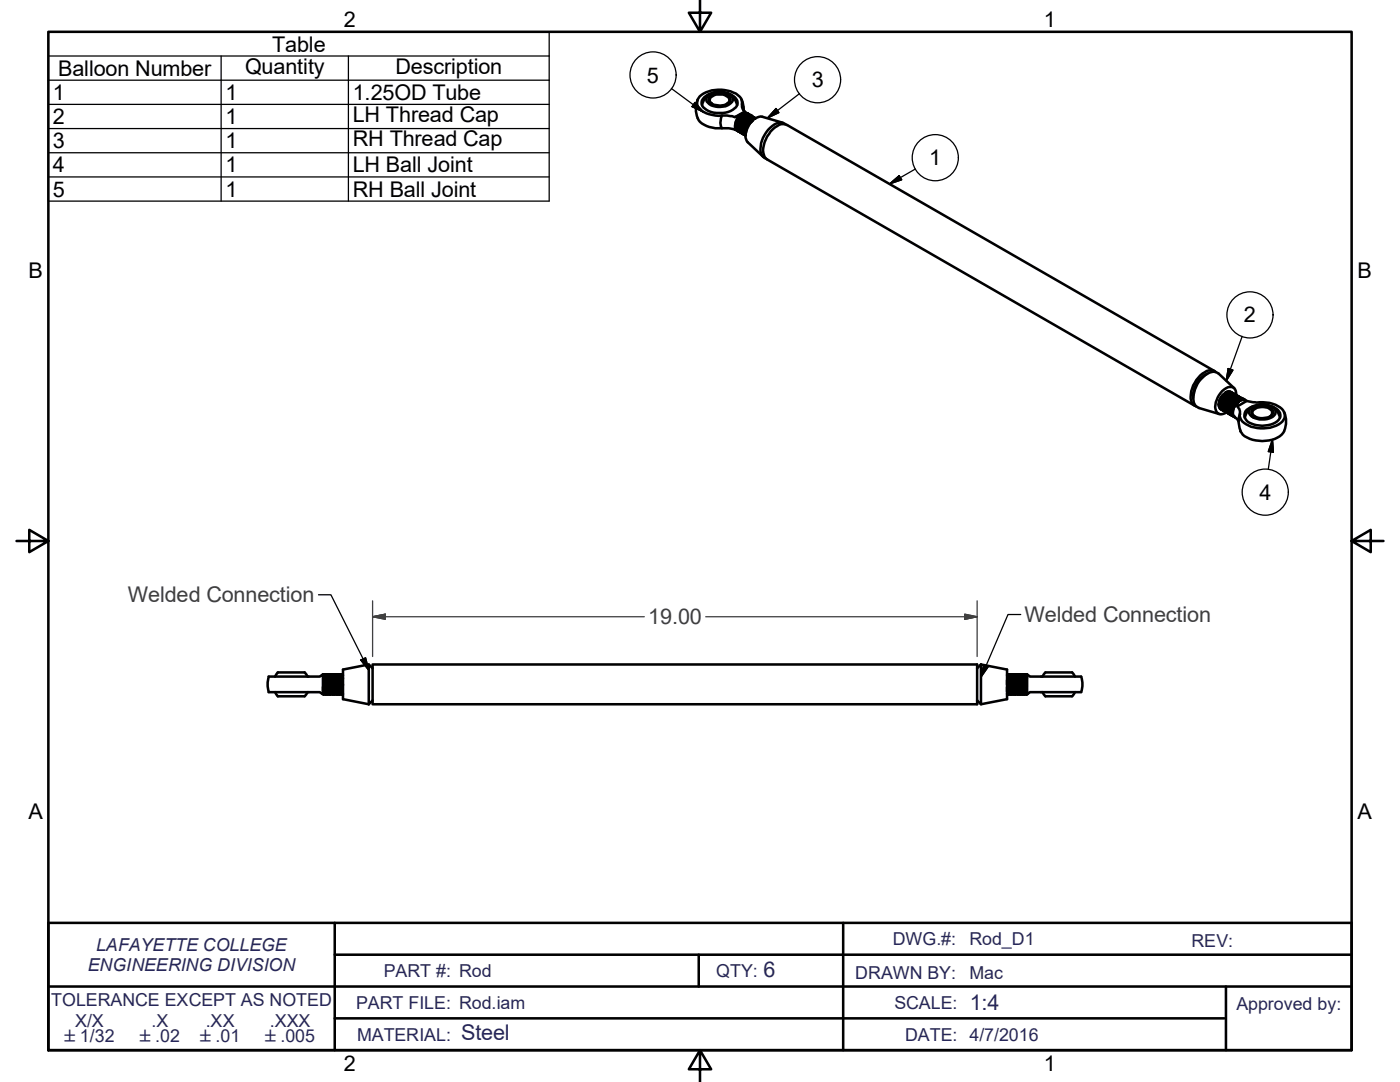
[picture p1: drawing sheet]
<svg xmlns="http://www.w3.org/2000/svg" width="279mm" height="216mm" viewBox="0 0 279 216" stroke-linecap="round" stroke-linejoin="round" font-family="sans-serif">
<!-- layer: Visible Edges(ANSI) -->
<g fill="none" stroke="#000" stroke-width=".51">
<path d="M141.2 19.1a3.8 3.8 0 0 1 4.8 .1 1.06 1.06 0 0 1-.5 1.6 3.7 3.7 0 0 1-4.5-.5 1.15 1.15 0 0 1 .2-1.2zM141.5 18.8a3.6 3.6 0 0 0-1.4 2.2M141.7 19.2a3 3 0 0 1 4 .2 .95 .95 0 0 1-.7 1.4 2.87 2.87 0 0 1-3.6-.8l.1-.5zM141.7 18.7a1.79 1.79 0 0 0-1.4 2.7 5.2 5.2 0 0 0 6.6 0 1.59 1.59 0 0 0-.9-2.5l-.5-.2M145.7 18.8a3.6 3.6 0 0 1 1.4 2.2M142.1 20.7a.79 .79 0 0 1-.5-.8 .79 .79 0 0 1 .6-.7 2.35 2.35 0 0 1 3.3 .6 .81 .81 0 0 1-.4 .9M156.3 24.5l-4.2-1.2a2.85 2.85 0 0 0-2.7 1.8 2.81 2.81 0 0 0-.2 3.3l3.1 2.9M156.8 24.8a2.32 2.32 0 0 0-3.1 .7 5.6 5.6 0 0 0-1.8 5.1 1.63 1.63 0 0 0 .9 1M240.9 74.5a5.2 5.2 0 0 0-2.8 4.9M242.4 74l-85.3-49a2.09 2.09 0 0 0-2.4 .4 6.3 6.3 0 0 0-2.4 5.1 1.64 1.64 0 0 0 .8 1.3l85.3 49.2M242.6 74.2a2.15 2.15 0 0 0-2.6 .3 5.7 5.7 0 0 0-2.3 5.5 1.55 1.55 0 0 0 1 1.1M245.4 78.2l-.8 .1"/>
<path d="M245.7 78.2a1.05 1.05 0 0 0-1.4 .4 2.34 2.34 0 0 0-.8 3l.3 .1M246.3 77.5l-3.1-3a2.32 2.32 0 0 0-3.1 .7 5.6 5.6 0 0 0-1.8 5.1 1.46 1.46 0 0 0 1 1.1l4 1.2M246.8 78.9l-.1-.5a1.2 1.2 0 0 0-.7-1.1 1.2 1.2 0 0 0-1.3 .2 4.5 4.5 0 0 0-2.1 4.1 1.24 1.24 0 0 0 .8 1 1.24 1.24 0 0 0 1.3-.3M249.4 81.7a3.5 3.5 0 0 1 5 0 1.11 1.11 0 0 1-.7 1.6 3.5 3.5 0 0 1-4.4-.8l-.1-.3zM249.9 81.2a3.6 3.6 0 0 0-1.5 2.2M250 81.6a3.4 3.4 0 0 1 3.7-.1 .96 .96 0 0 1 .4 1 .96 .96 0 0 1-.8 .7 3.1 3.1 0 0 1-3.4-.6 .79 .79 0 0 1 .1-1zM250.1 81.1l-.5 .2a1.66 1.66 0 0 0-1.3 1.7 1.66 1.66 0 0 0 1.4 1.5 5.4 5.4 0 0 0 5.5-.7 1.58 1.58 0 0 0-.9-2.5l-.5-.2M250.4 83.1a.84 .84 0 0 1-.5-.8 .84 .84 0 0 1 .7-.8 2.9 2.9 0 0 1 3.2 .4l.1 .3a.95 .95 0 0 1-.5 .9M251.5 80.3a5.7 5.7 0 0 1 4.6 1.6 1.85 1.85 0 0 1-1 2.8 6.7 6.7 0 0 1-7.2-.6 1.89 1.89 0 0 1-.4-1.5M254 81.2a3.6 3.6 0 0 1 1.4 2.2M53.6 135h10.2l.7-.4v4l-.7-.5h-10.2M53.7 135l-.3 1.6 .3 1.5"/>
<path d="M54.9 138.1l.6 .8M55.4 134.2h5.4M55.4 138.9h5.4M55.5 134.2l-.6 .8M60.8 134.2l.6 .8M61.4 138.1l-.6 .8M64.5 134.6l.1 .2M64.6 134.8l-.1 3M64.6 138.6h.1M64.6 134.8h.1M64.6 134.8l-.1 3.4 .1 .4M64.8 134.6l-.2 4"/>
<path d="M64.8 134.6h.1M64.8 138.3h.1M64.8 134.6l-.2 .2M64.8 138.3l-.2 .3M64.8 138.3l.2 .3M64.8 134.6l.2 .2M65 134.8l-.2 3.5M65.1 134.6l-.1 4M65.1 134.6h.1M65.1 138.3h.1M65.1 134.6l-.1 .2M65.1 138.3l-.1 .3"/>
<path d="M65.2 134.6l-.2 4M65.2 138.3l.1 .3M65.2 134.6l.1 .2M65.3 134.8l-.2 3.5M65.3 138.6h.1M65.3 134.8h.1M65.3 134.8l-.1 3.5M65.5 134.6l-.2 4M65.5 134.6h.1M65.5 138.3h.1M65.5 134.6l-.2 .2M65.5 138.3l-.2 .3"/>
<path d="M65.5 138.3l.2 .3M65.5 134.6l.2 .2M65.7 134.8l-.2 3.5M65.8 134.6l-.1 .2M65.8 134.6l-.1 4M65.8 138.3l.2 .3M65.8 138.3l-.1 .3M65.8 134.6l.2 .2M66 134.8l-.2 3.5M66 138.6h.1M66 134.8h.1M66.2 134.6l-.2 4"/>
<path d="M66.2 134.6h.1M66.2 138.3h.1M66.2 134.6l-.2 .2M66.2 138.3l-.2 .3M66.2 138.3l.2 .3M66.2 134.6l.2 .2M66.4 134.8l-.2 3.5M66.4 138.6h.1M66.4 134.8h.1M66.5 134.6l-.1 4M66.5 138.3l.2 .3M66.5 134.6l-.1 .2"/>
<path d="M66.5 138.3l-.1 .3M66.5 134.6l.2 .2M66.7 134.8l-.2 3.5M66.7 138.6h.1M66.7 134.8h.1M66.9 134.6l-.2 4M66.9 134.6h.1M66.9 138.3h.1M66.9 134.6l-.2 .2M66.9 138.3l-.2 .3M66.9 138.3l.2 .3M66.9 134.6l.2 .2"/>
<path d="M67.1 134.8l-.2 3.5M67.1 138.6h.1M67.1 134.8h.1M67.2 134.6l-.1 4M67.2 134.6l-.1 .2M67.2 138.3l-.1 .3M67.2 134.6l.2 .2M67.4 134.8l-.2 3.5M67.6 134.6l-.2 4-.2-.3M67.6 134.6h.1M67.6 138.3h.1M67.6 134.6l-.2 .2"/>
<path d="M67.6 134.6l-.2 4 .2-.3M67.6 138.3l.2 .3M67.6 134.6l.2 .2M67.8 134.8l-.2 3.5M67.8 138.6h.1M67.8 134.8h.1M67.9 134.6l-.1 4M67.9 134.6h.1M67.9 138.3h.1M67.9 134.6l-.1 .2M67.9 138.3l-.1 .3M68 134.6l-.2 4"/>
<path d="M68 138.3l.1 .3M68 134.6l.1 .2M68.1 134.8l-.1 3.5M68.1 134.8l-.2 3.5M68.3 134.6l-.2 4M68.3 134.6h.1M68.3 138.3h.1M68.3 134.6l-.2 .2M68.3 138.3l-.2 .3M68.3 138.3l.2 .2M68.3 134.6l.2 .1M68.5 136.6l-.2 1.7"/>
<path d="M68.5 135.3l-.2 3M73.6 132.6v7.9M74.4 132.6h120.6v7.9h-120.6zM74.4 133.3l-.8-.7-5.1 1v5.9l5.1 1M74.4 139.8l-.8 .7M195.8 132.6l5.2 1v5.9l-5.2 1-.8-.7M195.8 132.6v7.9M195.8 132.6l-.8 .7M201 134.6v2M201 134.6h.1M201 138.3v.2M201 138.3h.1"/>
<path d="M201 134.6v.1M201.1 134.6l-.1 3.4M201.1 134.6l.1 .2M201.1 138.3l.1 .3M201.2 134.8l-.2 3.5M201.2 138.6h.1M201.2 134.8h.1M201.3 134.8l-.2 3.5M201.4 134.6l-.2 4M201.4 134.6h.1M201.4 138.3l-.1 .3M201.4 138.3h.1"/>
<path d="M201.4 134.6l-.1 .2M201.5 134.6l-.2 4M201.5 134.6l.1 .2M201.5 138.3l.1 .3M201.6 134.8l.1-.2-.1 4M201.6 134.8l-.2 3.5M201.6 134.8l-.1 3.5M201.8 138.3l-.2 .3M201.8 138.3l.1 .3M201.9 134.8l-.1-.2-.2 4M201.9 134.8l-.1 3.5M201.9 138.6h.1"/>
<path d="M201.9 134.8h.1M202 134.8l-.2 3.5M202.1 134.6l-.2 4M202.1 134.6h.1M202.1 138.3l-.1 .3M202.1 138.3h.1M202.1 134.6l-.1 .2M202.2 134.6l-.2 4M202.2 134.6l.1 .2M202.2 138.3l.1 .3M202.3 134.8l-.2 3.5M202.3 134.8l-.1 3.5"/>
<path d="M202.3 138.6h.1M202.3 134.8h.1M202.5 134.6l-.2 4M202.5 134.6l-.1 4M202.5 134.6l.1 .2M202.5 138.3l-.1 .3M202.5 134.6l-.2 .2M202.5 138.3l.1 .3M202.6 134.8l-.1 3.5M202.6 138.6h.1M202.6 134.8h.1M202.7 134.8l-.2 3.5"/>
<path d="M202.8 134.6l-.2 4M202.8 134.6h.1M202.8 138.3l-.1 .3M202.8 138.3h.1M202.8 134.6l-.1 .2M202.9 134.6l-.2 4M202.9 134.6l.1 .2M202.9 138.3l.1 .3M203 134.8l-.2 3.5M203 138.6h.1M203 134.8h.1M203.1 134.8l-.2 3.5"/>
<path d="M203.2 134.6l-.2 4M203.2 134.6l-.1 4M203.2 134.6l.2 .2M203.2 138.3l-.1 .3M203.2 134.6l-.1 .2M203.4 134.8l-.2 3.5M203.5 134.6l-.1 4-.2-.3M203.5 134.6h.1M203.5 138.3h.1M203.5 134.6l-.1 .2M203.6 134.6l-.2 4 .1-.3M203.6 134.6l.1 .2"/>
<path d="M203.6 138.3l.1 .3M203.7 134.8l-.2 3.5M203.7 138.6h.1M203.7 134.8h.1M203.8 134.8l-.2 3.5M203.9 134.6l-.2 4M203.9 134.6h.1M203.9 138.3l-.1 .3M203.9 138.3h.1M203.9 134.6l-.1 .2M204 134.6l-.2 4M204 134.6l.1 .2"/>
<path d="M204 138.3l.1 .3M204.1 134.8l-.2 3.5M204.1 134.8l-.1 3.5M204.2 134.6l-.1 4M204.2 134.6h.1M204.2 138.3l-.1 .3M204.2 138.3h.1M204.2 134.6l-.1 .2M204.3 134.6l-.2 4M204.3 134.6l.1 .2M204.3 138.3l.1 .3M204.4 134.8l-.2 3.5"/>
<path d="M204.4 138.6h.1M204.4 134.8h.1M204.5 134.8l-.2 3.5M204.6 134.6l-.2 4M204.6 134.6h.1M204.6 138.3l-.1 .3M204.6 138.3h.1M204.6 134.6l-.1 .2M204.7 134.6l-.2 4M204.7 134.6l.1 .2M204.7 138.3l.1 .3M204.8 134.8l-.2 3.5"/>
<path d="M204.8 134.8l-.1 3.5M204.9 134.6l-.1 .2M205 134.6l.5 .4h10.3l.2 1.6-.2 1.5h-10.3l-.5 .5v-3.4l-.2 3.4zM205 138.3l-.2 .3M208.1 138.1l.5 .8M208.6 134.2l-.5 .8M208.7 134.2h5.2M208.7 138.9h5.2M214 134.2l.5 .8M214.5 138.1l-.5 .8"/>
</g>
<g fill="#000">
<circle cx="243.2" cy="80.7" r=".25"/>
<circle cx="64.5" cy="134.6" r=".25"/>
<circle cx="65" cy="134.8" r=".25"/>
<circle cx="65" cy="138.6" r=".25"/>
<circle cx="65.7" cy="134.8" r=".25"/>
<circle cx="65.7" cy="138.6" r=".25"/>
<circle cx="65.8" cy="138.3" r=".25"/>
<circle cx="65.8" cy="134.6" r=".25"/>
<circle cx="66.5" cy="134.6" r=".25"/>
<circle cx="66.5" cy="138.3" r=".25"/>
<circle cx="67.2" cy="138.3" r=".25"/>
<circle cx="67.2" cy="134.6" r=".25"/>
<circle cx="67.4" cy="134.8" r=".25"/>
<circle cx="67.4" cy="138.6" r=".25"/>
<circle cx="68.1" cy="138.6" r=".25"/>
<circle cx="68.1" cy="134.8" r=".25"/>
<circle cx="201.6" cy="138.6" r=".25"/>
<circle cx="201.6" cy="134.8" r=".25"/>
<circle cx="201.8" cy="138.3" r=".25"/>
<circle cx="201.8" cy="134.6" r=".25"/>
<circle cx="202.5" cy="134.6" r=".25"/>
<circle cx="202.5" cy="138.3" r=".25"/>
<circle cx="203.2" cy="134.6" r=".25"/>
<circle cx="203.2" cy="138.3" r=".25"/>
<circle cx="203.4" cy="134.8" r=".25"/>
<circle cx="203.4" cy="138.6" r=".25"/>
<circle cx="204.1" cy="138.6" r=".25"/>
<circle cx="204.1" cy="134.8" r=".25"/>
<circle cx="204.8" cy="134.8" r=".25"/>
<circle cx="204.8" cy="138.6" r=".25"/>
</g>
<!-- layer: Visible Tangent Edges(ANSI) -->
<g fill="none" stroke="#000" stroke-width=".51">
<path d="M139.3 19.9a4.2 4.2 0 0 0 .8 4.7l1.4 .7 1.2 .3h1.4l-.3-1.1 .3-1.4a4.9 4.9 0 0 1-4.9-2 2.27 2.27 0 0 1 1.7-2.7 6.9 6.9 0 0 1 6.4 .6 1.69 1.69 0 0 1 .8 1.8l.2 .6v.4M148 19.9l.3 .7 .1 1.2M144.1 25.6h1.3l1.7 .4M144.1 23.1l1.7 .1a2.37 2.37 0 0 0 2.3-.5 2.52 2.52 0 0 0-1.2 3.3l.3 .1M147.7 23.4l-.8 1.2M148 23.5l-.8 1.3M148.1 20.8a2.1 2.1 0 0 0 .5 1.6l-.5 .3 .6-.2 .4 .1-.5-.4-.3-.4M148.2 23.6l-.8 1.3M148.5 23.7l-.5 .7-.3 .6M148.6 22.3l-1.9 1.1M148.7 23.9l-.5 .6-.2 .7M148.8 27h-.1a1.67 1.67 0 0 1 .1-2.2 1.78 1.78 0 0 1 1.9-1.2 2.08 2.08 0 0 0-2.1 1.6l-.2 1a.74 .74 0 0 0 .4 .9"/>
<path d="M148.9 24.1l-.4 .5-.3 .7M149.2 24.2l-.5 .6-.2 .7M149.2 22.7a1.57 1.57 0 0 0-2.1 1.1l-.3 .9 .1 .7M149.4 22.8a1.88 1.88 0 0 0-2.3 1.4l-.3 1 .1 .6 .4 .4M149.4 24.3l-.7 1.3M149.5 22.9a1.43 1.43 0 0 0-1.9 .7 1.92 1.92 0 0 0-.4 2.5l.2 .1M149.6 22.9a1.48 1.48 0 0 0-1.8 .8 2.08 2.08 0 0 0-.4 2.6h.1M149.7 24.5l-.7 .9v.4M149.7 23a1.51 1.51 0 0 0-1.9 .7l-.2 .4a1.55 1.55 0 0 0 0 2.3M149.9 23.1a1.48 1.48 0 0 0-1.9 .7 2.08 2.08 0 0 0-.3 2.6h.1M150 23.1a1.71 1.71 0 0 0-2.2 1.1l-.4 1.1a.93 .93 0 0 0 .5 1.2M150.1 24.1a3.4 3.4 0 0 0-1.3 2.4"/>
<path d="M150.1 23.2a1.48 1.48 0 0 0-1.8 .8 1.76 1.76 0 0 0-.3 2.6M150.2 23.3a1.16 1.16 0 0 0-1.6 .4 2.29 2.29 0 0 0-.7 2.8l.2 .1M150.2 24.1a2.85 2.85 0 0 0-1.4 2.5M150.4 23.4a1.48 1.48 0 0 0-1.9 .7 2.06 2.06 0 0 0-.3 2.6h.1M150.4 23.4a1.44 1.44 0 0 0-1.9 .7 2.15 2.15 0 0 0-.4 2.6l.3 .1M150.6 23.7a2.65 2.65 0 0 0-1.8 3.3M150.6 23.5a1.48 1.48 0 0 0-1.8 .8 2.22 2.22 0 0 0-.5 2.4l.2 .2M150.7 23.6a1.3 1.3 0 0 0-1.7 .4 2.27 2.27 0 0 0-.6 2.8l.2 .1M150.7 23.7a2.62 2.62 0 0 0-1.9 3.3M244.1 78.9l-.8 1.2M244.3 79l-.5 .6-.2 .7M244.5 79.1l-.4 .6-.3 .7"/>
<path d="M244.8 79.2l-.7 1.3M245 79.4l-.4 .6-.3 .7M245.3 79.6l-.4 .5-.3 .7M245.6 79.7l-.5 .6-.2 .7M245.7 78.3a1.44 1.44 0 0 0-1.7 .7l-.5 .7-.3 1M245.8 79.8l-.7 1.3M245.9 78.4a1.71 1.71 0 0 0-2.3 1.2l-.3 1.1a.93 .93 0 0 0 .3 1M246 78.4a1.48 1.48 0 0 0-1.8 .8 2.08 2.08 0 0 0-.4 2.6h.1M246.1 78.5a1.27 1.27 0 0 0-1.6 .4 2.19 2.19 0 0 0-.7 2.8l.2 .2M246.3 78.5a1.45 1.45 0 0 0-1.9 .9l-.2 .3a1.57 1.57 0 0 0 0 2.2M246.3 78.6a1.67 1.67 0 0 0-2.1 1.1 1.61 1.61 0 0 0 0 2.3M246.5 78.7a1.48 1.48 0 0 0-1.8 .8 1.76 1.76 0 0 0-.3 2.6"/>
<path d="M246.6 78.8a1.63 1.63 0 0 0-2.2 1l-.3 .8-.1 .7a.75 .75 0 0 0 .5 .8M246.8 78.9a1.91 1.91 0 0 0-2.3 1.4l-.3 1.3 .5 .6M246.8 78.9a1.43 1.43 0 0 0-1.9 .7 2.15 2.15 0 0 0-.4 2.6l.2 .1M247 79a1.89 1.89 0 0 0-2.3 1.5l-.2 .7v.6l.4 .6M247.1 79.1a1.87 1.87 0 0 0-2.4 1.4l-.1 .3a1.23 1.23 0 0 0 .4 1.6M247.3 79.1a1.5 1.5 0 0 0-1.9 .8 2.11 2.11 0 0 0-.5 2.5l.2 .1M247.3 79.2a1.63 1.63 0 0 0-2.1 1.1l-.3 .7a1.12 1.12 0 0 0 .3 1.5M247.5 79.3a1.88 1.88 0 0 0-2.3 1.4 1.48 1.48 0 0 0 .2 2M247.5 79.9a2.66 2.66 0 0 0-1.4 3.1l.3 .2M247.6 79.4a1.43 1.43 0 0 0-1.9 .7 2.15 2.15 0 0 0-.4 2.5l.2 .1M247.7 79.4a1.86 1.86 0 0 0-2.2 1.5l-.3 .6v.7l.4 .6M247.8 79.5a1.43 1.43 0 0 0-1.9 .7 2.15 2.15 0 0 0-.3 2.5l.1 .2"/>
<path d="M248 79.6a1.86 1.86 0 0 0-2.3 1.4l-.2 1a.77 .77 0 0 0 .4 .9M248.1 79.6a1.71 1.71 0 0 0-2.2 1.1l-.3 .7-.1 .8a.82 .82 0 0 0 .5 .8M248.2 79.7a1.7 1.7 0 0 0-2 1.1 1.67 1.67 0 0 0-.1 2.3M248.3 79.8a1.71 1.71 0 0 0-2.1 1l-.2 .4a1.57 1.57 0 0 0 .1 1.9h.2M248.7 79.9l-.5-.1-.7 .1a3.8 3.8 0 0 1 2.2 .3l1.8 .1M246.1 80l-.8 1.3M246.3 80.1l-.7 1.3M246.4 81l.5-.7 .6-.4a.99 .99 0 0 0-.2 1.7l.2 1-.3 1.2M246.4 81l-.3 .7v.7a.77 .77 0 0 0 .3 .8M246.4 81a1.64 1.64 0 0 0 0 2.2M246.4 83.2l.6 .5 .1 .4M246.6 80.3l-.8 1.2"/>
<path d="M246.8 80.4l-.7 1.3M247.2 83.8l.1 1.3 .3 .9M247.5 86a5.1 5.1 0 0 0 5.1 1.9 4.3 4.3 0 0 0 3.7-1.9M248.8 80l-1.8 1.1M256.3 82.2a4.7 4.7 0 0 1 0 3.8"/>
</g>
<g fill="#000">
<circle cx="147.3" cy="26.2" r=".25"/>
<circle cx="149.1" cy="22.6" r=".25"/>
<circle cx="149.6" cy="22.9" r=".25"/>
<circle cx="149.9" cy="23.1" r=".25"/>
<circle cx="247.7" cy="79.4" r=".25"/>
<circle cx="248" cy="79.6" r=".25"/>
<circle cx="248.2" cy="79.7" r=".25"/>
<circle cx="244.9" cy="82.4" r=".25"/>
<circle cx="245.1" cy="82.5" r=".25"/>
<circle cx="245.6" cy="82.8" r=".25"/>
<circle cx="245.9" cy="82.9" r=".25"/>
<circle cx="246.1" cy="83.1" r=".25"/>
</g>
<!-- layer: Border_0 -->
<path d="M9.7 6.3h260v203.2h-260zM139.7 0v6.3l-2.2-3.8h4.4l-2.2 3.8M3.3 107.9h6.4l-3.9-2.2v4.5l3.9-2.3M269.7 107.9l3.9 2.3v-4.5l-3.9 2.2h6.4M139.7 209.5l2.2 3.9h-4.4l2.2-3.9v6.4" fill="none" stroke="#000" stroke-width=".51"/>
<!-- layer: Sketch Geometry(ANSI) -->
<path d="M9.7 196.8h260M9.7 184.1h260v25.4h-260zM66.8 190.5h202.9M66.8 184.1v25.4M139.4 190.5v6.3M168.3 184.1v25.4M244.7 196.8v12.7M66.8 203.2h177.5" fill="none" stroke="#000" stroke-width=".51"/>
<!-- layer: Dimensions(ANSI) -->
<path d="M74.4 119.9v11.1M195 119.9v11.1M74.4 123.1l2.5-.5v1zM74.4 123.1h54.2M140.8 123.1h54.2M192.5 122.6l2.5 .5-2.5 .5z" fill="none" stroke="#3f3f3f" stroke-width=".25"/>
<g fill="#3f3f3f" stroke="#3f3f3f" stroke-width=".25">
<path d="M74.4 123.1l2.5-.5z"/>
<path d="M74.4 123.1l2.5-.5v1z"/>
<path d="M192.5 123.6l2.5-.5z"/>
<path d="M192.5 122.6l2.5 .5-2.5 .5z"/>
</g>
<!-- layer: Symbols(ANSI) -->
<g fill="none" stroke="#000" stroke-width=".25">
<path d="M9.7 11.2v-4.9h99.9v4.9M9.7 16h99.9M44.1 11.2v28.9M69.5 11.2v28.9M109.6 11.2h-99.9v4.8M109.6 11.2v28.9h-99.9v-24.1M134 17.7l6.4 4.7M159.6 18.7l-6.4 4.9M9.7 20.8h99.9M9.7 25.7h99.9M9.7 30.5h99.9M9.7 35.3h99.9"/>
<path d="M138.7 20.4l1.7 2-2.3-1.1zM154.9 21.7l.5 .8-2.2 1.1zM177.5 36.7l2-1.6 .5 .8zM182.7 33.7l-5.2 3M245.1 73.5l1 .4-1.4 2.1zM247.9 67.1l-3.2 8.9M253.9 87.7l.2 2.5-1-.1zM253.9 87.7l-.8 6M63.6 118.7h2.4l7.6 15M72 131.7l1-.4 .6 2.4zM196.3 132.7l.9 .3-1.4 2.1zM203.7 122.6h-2.5l-5.4 12.5"/>
<circle cx="130.3" cy="15" r="4.6"/>
<circle cx="163.2" cy="15.9" r="4.6"/>
<circle cx="186.7" cy="31.5" r="4.6"/>
<circle cx="249.5" cy="62.8" r="4.6"/>
<circle cx="252.5" cy="98.2" r="4.6"/>
</g>
<g fill="#000" stroke="#000" stroke-width=".25">
<path d="M138.1 21.3l2.3 1.1zM138.7 20.4l1.7 2-2.3-1.1zM154.9 21.7l-1.7 1.9zM154.9 21.7l.5 .8-2.2 1.1zM177.5 36.7l2-1.6zM177.5 36.7l2-1.6 .5 .8zM245.1 73.5l-.4 2.5zM245.1 73.5l1 .4-1.4 2.1zM253.9 87.7l.2 2.5zM253.9 87.7l.2 2.5-1-.1zM72 131.7l1.6 2zM72 131.7l1-.4 .6 2.4z"/>
<path d="M196.3 132.7l-.5 2.4zM196.3 132.7l.9 .3-1.4 2.1z"/>
</g>
<g font-size="4.3">
<text x="68.6" y="5.3">2</text>
<text x="208.3" y="5.3">1</text>
<text x="54.3" y="10.3">Table</text>
<text x="11.6" y="15.1">Balloon Number</text>
<text x="48.9" y="14.7">Quantity</text>
<text x="78.9" y="14.7">Description</text>
<text x="129.1" y="16.5">5</text>
<text x="162" y="17.4">3</text>
<text x="10.5" y="19.9">1</text>
<text x="45" y="19.9">1</text>
<text x="70.4" y="19.9">1.25OD Tube</text>
<text x="10.5" y="24.8">2</text>
<text x="10.5" y="29.6">3</text>
<text x="45" y="24.8">1</text>
<text x="45" y="29.6">1</text>
<text x="70.4" y="24.4">LH Thread Cap</text>
<text x="70.4" y="29.2">RH Thread Cap</text>
<text x="10.5" y="34.4">4</text>
<text x="45" y="34.4">1</text>
<text x="70.4" y="34.4">LH Ball Joint</text>
<text x="185.4" y="33">1</text>
<text x="10.5" y="39.2">5</text>
<text x="45" y="39.2">1</text>
<text x="70.4" y="39.2">RH Ball Joint</text>
<text x="5.7" y="55.5">B</text>
<text x="270.9" y="55.5">B</text>
<text x="248.2" y="64.3">2</text>
<text x="251.3" y="99.7">4</text>
<text x="5.7" y="163.4">A</text>
<text x="270.9" y="163.4">A</text>
<text x="68.6" y="213.6">2</text>
<text x="208.3" y="213.6">1</text>
</g>
<g font-size="4.3" fill="#3f3f3f">
<text x="25.5" y="120.2">Welded Connection</text>
<text x="129.3" y="124.6">19.00</text>
<text x="204.5" y="124.1">Welded Connection</text>
</g>
<g font-size="4.3" fill="#262659">
<text x="152.4" y="194.9">6</text>
<text x="193.5" y="201.5">1:4</text>
<text x="92" y="207.5">Steel</text>
</g>
<g font-size="3.6" fill="#262659">
<text x="19.2" y="189.8">LAFAYETTE COLLEGE</text>
<text x="178.2" y="188.5">DWG.#:</text>
<text x="193.5" y="188.5">Rod_D1</text>
<text x="237.8" y="188.9">REV:</text>
<text x="17.5" y="193.7">ENGINEERING DIVISION</text>
<text x="76.6" y="195">PART #: Rod</text>
<text x="142.9" y="195">QTY:</text>
<text x="170.7" y="195.3">DRAWN BY:</text>
<text x="193.5" y="195.3">Mac</text>
<text x="10.2" y="200.8">TOLERANCE EXCEPT AS NOTED</text>
<text x="71.1" y="201.3">PART FILE: Rod.iam</text>
<text x="178.5" y="201.4">SCALE:</text>
<text x="246.8" y="201.5">Approved by:</text>
<text x="15" y="204.9">X/X</text>
<text x="30.2" y="204.9">.X</text>
<text x="41.1" y="204.9">.XX</text>
<text x="53.8" y="204.9">.XXX</text>
<text x="71.2" y="207.6">MATERIAL:</text>
<text x="180.7" y="207.6">DATE: 4/7/2016</text>
</g>
<g font-size="3.3" fill="#262659">
<text x="12.9" y="208">±1/32</text>
<text x="27.9" y="207.9">±.02</text>
<text x="39.9" y="207.9">±.01</text>
<text x="52.9" y="207.9">±.005</text>
</g>
</svg>
